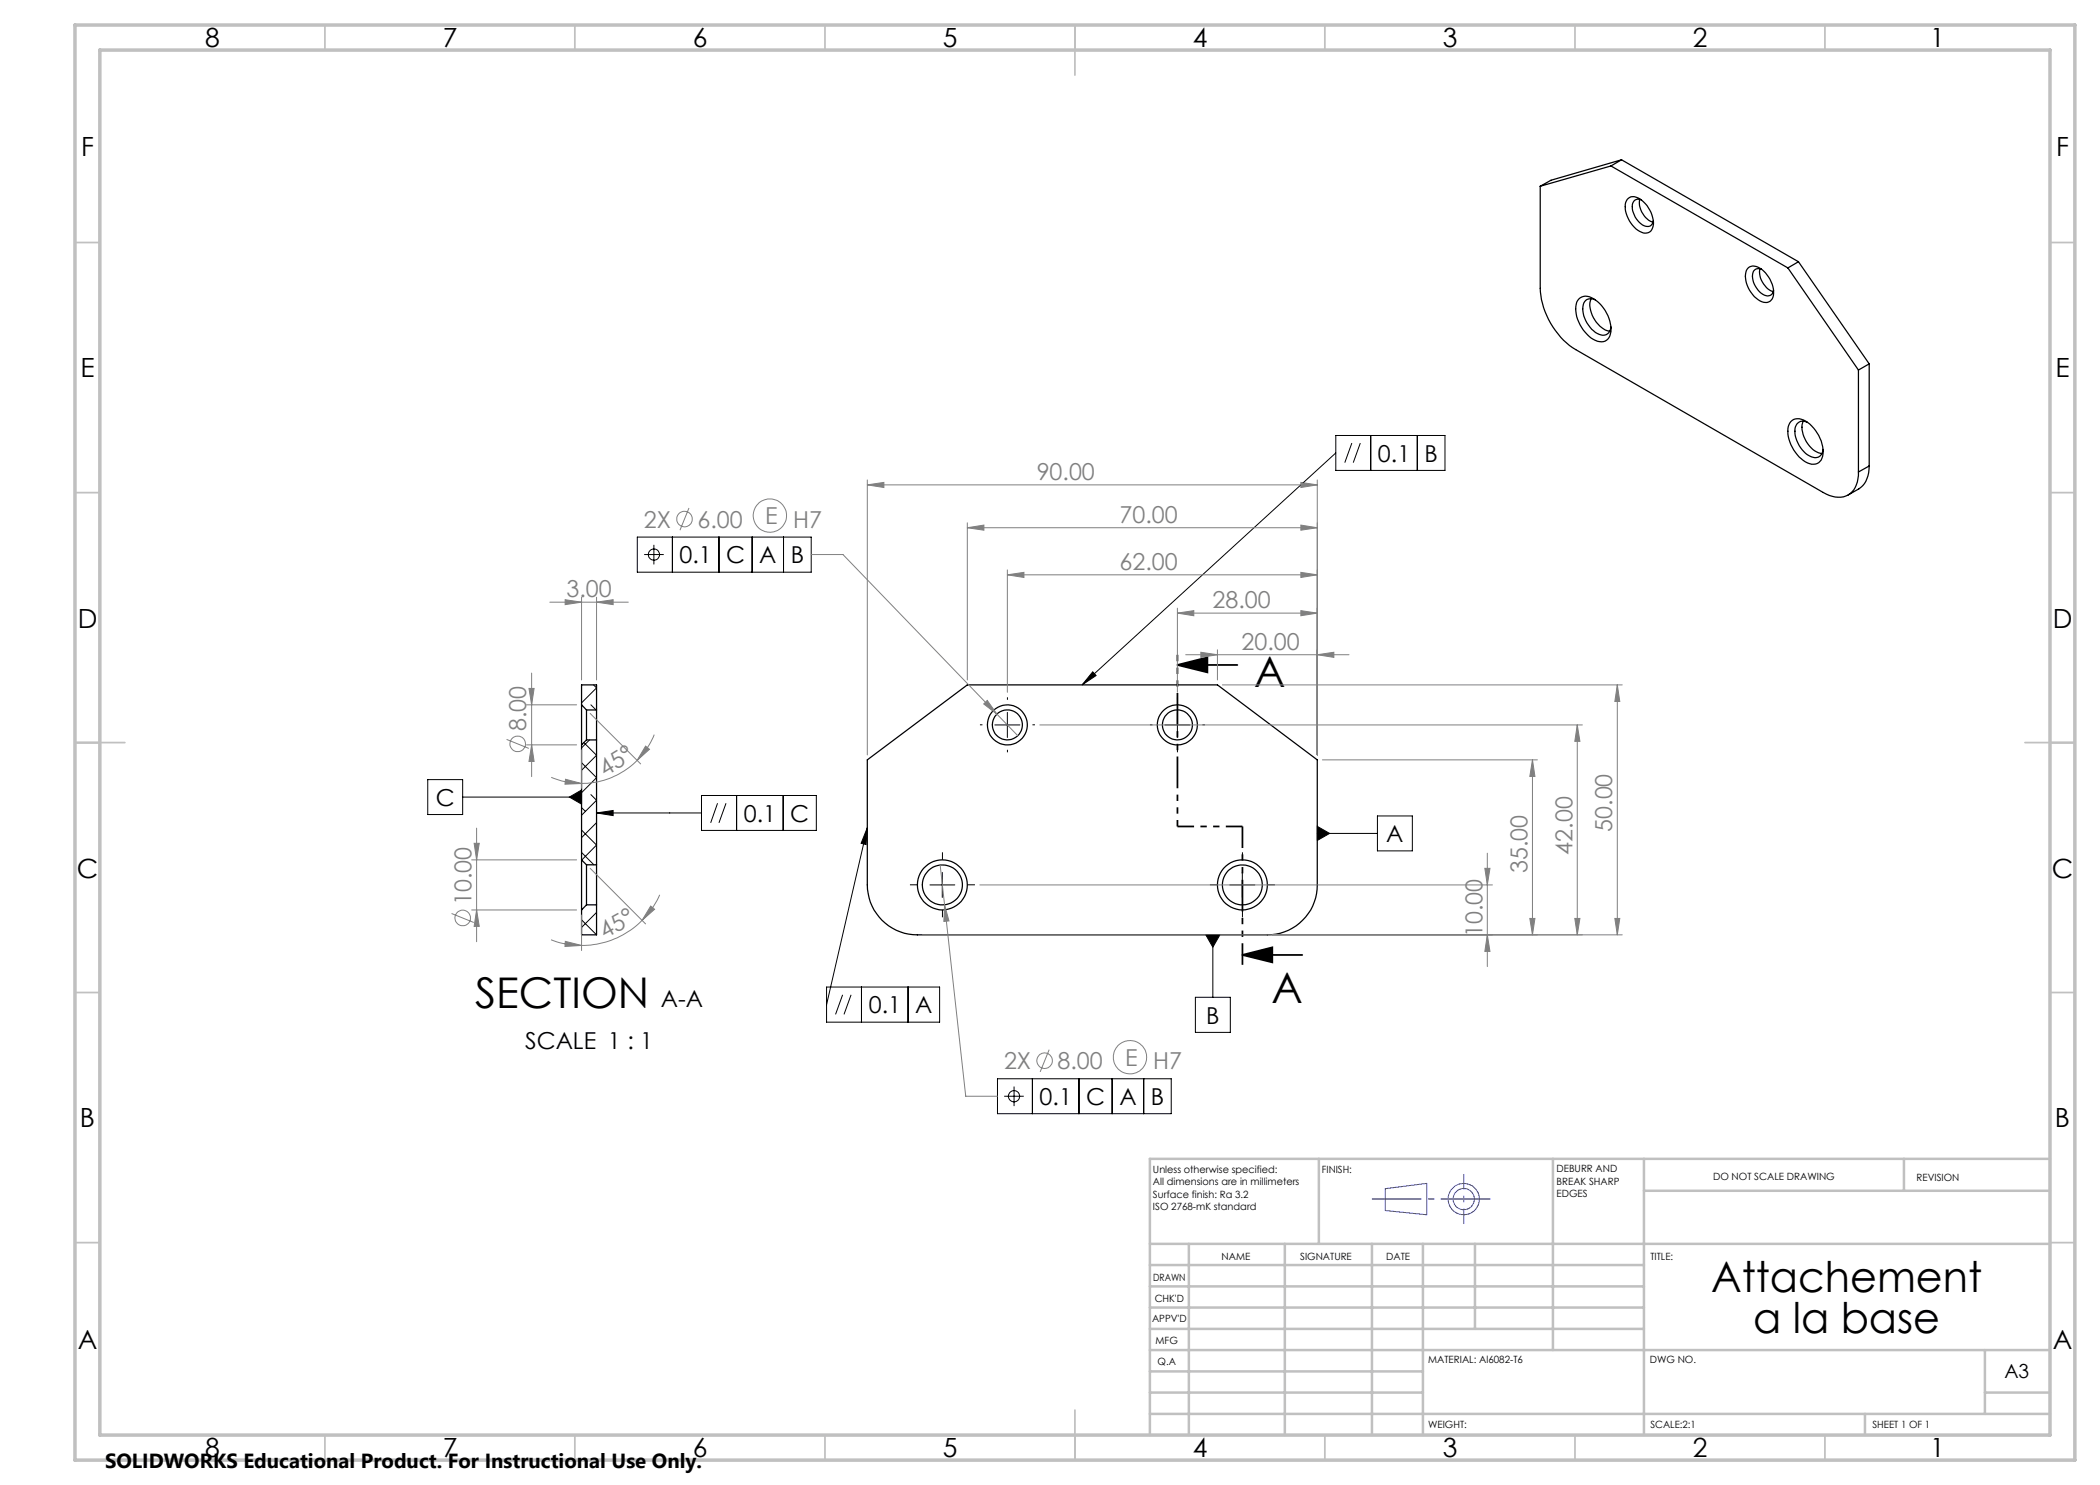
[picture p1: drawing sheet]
<svg xmlns="http://www.w3.org/2000/svg" width="420mm" height="297mm" viewBox="0 0 420 297" stroke-linecap="round" stroke-linejoin="round" font-family="sans-serif">
<g fill="none" stroke="#000" stroke-width=".25">
<path d="M308 37.2v20.5a15.6 15.6 0 0 0 7.1 12.2l49.5 28.6a4.6 4.6 0 0 0 5.8-.1l.7-.9 .4-1.1 .2-2M322.2 33.2l-14.2 4M322.2 33.2l35.4 20.4M324.3 32l-2.1 1.2M324.3 32l35.4 20.3M324.3 32l-14.1 4.1-2.2 1.1M325.4 39.9a1.79 1.79 0 0 1 2.5-.1 5.7 5.7 0 0 1 2.6 5.8 1.6 1.6 0 0 1-2.6 .7 6 6 0 0 1-2.8-5.8zM327.9 39.9a4.3 4.3 0 0 0 2.7 4.5M328.2 40a1.23 1.23 0 0 0-1.3 .1 1.23 1.23 0 0 0-.4 1.2 4.2 4.2 0 0 0 2.9 4 1.12 1.12 0 0 0 1.3-1.1M315.8 59.8a2.21 2.21 0 0 1 2.9-.1 7.1 7.1 0 0 1 3.3 7.5 2.08 2.08 0 0 1-3.3 .7 7.2 7.2 0 0 1-3.4-7.5zM318.2 59.8a5.4 5.4 0 0 0 1.8 5.4l1.1 .8 .8 .2M319.1 60a1.66 1.66 0 0 0-1.9 0 1.66 1.66 0 0 0-.7 1.8 5.9 5.9 0 0 0 3.7 5.2 1.58 1.58 0 0 0 2-1.6"/>
<path d="M349.7 53.5a2.32 2.32 0 0 1 3 .7 5.4 5.4 0 0 1 1.7 5.6 1.79 1.79 0 0 1-2.8 .1 5.6 5.6 0 0 1-2.3-5.8zM352 53.8a4.3 4.3 0 0 0 2.6 4.5M352.3 53.8a1.26 1.26 0 0 0-1.4 .2 1.26 1.26 0 0 0-.4 1.2 4.4 4.4 0 0 0 3 4h.3a1.17 1.17 0 0 0 .9-1.2M357.6 53.6l14.1 20.4M359.7 52.3l-2.1 1.3M359.7 52.3l14.1 20.5M371.7 74v20.4M373.8 72.8l-2.1 1.2M373.8 72.8v20.4M358.2 84.3a2.44 2.44 0 0 1 3.3 .2 7.5 7.5 0 0 1 3 6.8 1.98 1.98 0 0 1-3 1.3 7.5 7.5 0 0 1-3.9-7.3zM360.6 84.2a5.2 5.2 0 0 0 1.6 5.3l.7 .7 1.5 .5M361.5 84.5a1.67 1.67 0 0 0-1.9 0 1.67 1.67 0 0 0-.6 1.8 5.8 5.8 0 0 0 3.7 5.2 1.52 1.52 0 0 0 1.9-1.6"/>
<path d="M373.8 93.2a5.3 5.3 0 0 1-2 4.6l-2.2 1.2M373.8 93.2l-2.1 1.2M116.3 141v8M116.3 141v-4h3v5M116.3 141l1 1M116.3 149v23M117.3 142v6M117.3 142h2M117.3 148h2M117.3 148l-1 1M119.3 142v6M119.3 148v25"/>
<path d="M173.5 152l20-15h50l20 15v25a10 10 0 0 1-10 10h-70a10 10 0 0 1-10-10zM116.3 172v10M116.3 172l1 1M117.3 173v8M117.3 173h2M119.3 173v8M117.3 181h2M117.3 181l-1 1M119.3 181v6h-3v-5"/>
<circle cx="201.5" cy="145" r="3"/>
<circle cx="201.5" cy="145" r="4"/>
<circle cx="235.5" cy="145" r="4"/>
<circle cx="235.5" cy="145" r="3"/>
<circle cx="188.5" cy="177" r="5"/>
<circle cx="188.5" cy="177" r="4"/>
<circle cx="248.5" cy="177" r="4"/>
<circle cx="248.5" cy="177" r="5"/>
</g>
<g fill="none" stroke="#000" stroke-width=".2">
<path d="M267.2 87.1h21.8v7h-21.8zM267.2 90.6l-50.8 46.4M270.4 88.6l-1.4 3.9M272.1 88.6l-1.4 3.9M274.1 87.1v7M283.5 87.1v7M127.5 107.4h34.7v7h-34.7zM128.8 110.9h4M130.8 109v3.9M134.5 107.4v7M143.8 107.4v7M150.4 107.4v7"/>
<path d="M156.7 107.4v7M118.7 137l.6 .6-3 3M218.5 134.4l.7 .7-2.8 1.9zM85.5 155.9h7v7h-7zM92.5 159.4h23.8M113.9 159.4l2.4-1.4v2.8zM116.3 152.5l3 3-3 3M116.8 148.5l2.5 2.6-3 3M117.9 148l-1.6 1.6M118.2 141l1 1M118.2 158.9l1.1 1.2-3 3M140.3 159.1h23v7h-23z"/>
<path d="M147.3 159.1v7M156.6 159.1v7M199 145h5M201.5 142.5v5M233 145h5M235.5 142.5v5M116.3 166l3 3-3 3M116.3 170.5l2.5 2.5M116.3 161.5l.8 .8M119.3 162.6h21M119.3 162.6l3.3-.5v1zM119.3 164.5l-3 3"/>
<path d="M143.5 160.7l-1.4 3.9M145.2 160.7l-1.4 3.9M173.5 165.6l-8.2 35.3M173.5 165.6l-.3 3.3-1-.2zM186 177h5M188.5 174.5v5M246 177h5M248.5 174.5v5M263.5 166.7h12M263.5 165.3l2.4 1.4-2.4 1.4zM275.5 163.2h7v7h-7zM116.3 184l3 3"/>
<path d="M119.3 182.5l-3 3M165.3 197.4h22.6v7h-22.6zM168.5 199l-1.4 3.9M170.2 199l-1.4 3.9M172.3 197.4v7M181.6 197.4v7M239.1 199.5h7v7h-7zM241.2 187h2.8l-1.4 2.4zM242.6 187v12.5M199.5 215.8h34.7v6.9h-34.7zM200.8 219.2h4M202.8 217.3v3.9"/>
<path d="M206.5 215.8v6.9M215.8 215.8v6.9M222.4 215.8v6.9M228.7 215.8v6.9"/>
<circle cx="130.8" cy="110.9" r="1.12"/>
<circle cx="202.8" cy="219.2" r="1.12"/>
</g>
<g fill="none" stroke="#808080" stroke-width=".2">
<path d="M173.5 97l3.3-.5v1zM173.5 96v55M173.5 97h90M260.2 96.5l3.3 .5-3.3 .5zM263.5 96v55M113 119.9l3.3 .5-3.3 .5zM116.3 119.4v16.6M119.3 119.4v16.6M137.8 101.6l-1.8 4.4M162.2 110.9h6.4l30.8 31.9M193.5 105.5l3.3-.5v1zM193.5 104.6v31.4"/>
<path d="M193.5 105.5h70M201.5 115l3.3-.5v1zM201.5 114v24.5M201.5 115h62M260.2 105l3.3 .5-3.3 .5zM260.2 114.5l3.3 .5-3.3 .5zM105.8 137.7h1l-.5 3.3zM106.3 134.6v20.7M110 120.4h15.7M119.3 120.4l3.3-.5v1zM235.5 122.6l3.3-.5v1.1zM235.5 121.6v16.9"/>
<path d="M235.5 122.6h28M237.1 130.9h32.7M240.2 130.5l3.3 .4-3.3 .6zM243.5 130v6M244.5 137h79.9M260.2 122.1l3.3 .5-3.3 .6zM263.5 130.9l3.3-.4v1zM323.5 137v50M323.5 137l.5 3.3h-1zM101.3 147.9l4.5 1.8M105.3 141h10M105.3 149h10"/>
<path d="M106.3 149l.5 3.3h-1zM110.2 155.5a16.2 16.2 0 0 0 6.1 1.2M113.1 155.9l3.2 .8-3.3 .1zM116.3 150v7.7M118 142.7l10.1 10.1M127.4 152.1a15.6 15.6 0 0 1-11.1 4.6M129.1 149.2l.8 .7-2.5 2.2zM130.8 146.9a16 16 0 0 1-3.4 5.2M196.7 140.8l.7-.7 2 2.7zM199.4 142.8l4.2 4.3M208 145h108.5M264.5 152h43"/>
<path d="M306.5 152l.5 3.3h-1zM306.5 152v35M315.5 145l.5 3.3h-1zM315.5 145v42M94.3 172h21M94.8 168.7h1l-.5 3.3zM95.3 165.6v22.7M118 173.7l11.1 11.1M131.9 179a16.6 16.6 0 0 1-3.5 5.1M188 173l5.1 46.2h6.4M196 177h102.5M297 173.7h1l-.5 3.3z"/>
<path d="M297.5 170.6v22.7M90.3 182.7l4.5 1.8M94.3 182h21M95.3 182l.5 3.3h-1zM110.2 188a16.9 16.9 0 0 0 6.1 1.1M113.1 188.3l3.2 .8-3.3 .2zM116.3 183v7.1M128.4 184.1a17.1 17.1 0 0 1-12.1 5M130.1 181.2l.8 .7-2.5 2.2zM184.5 187h139.9M188.9 181l.9 3.2-1 .1zM297.5 187l.5 3.3h-1z"/>
<path d="M306 183.7h1l-.5 3.3zM315 183.7h1l-.5 3.3zM323 183.7h1l-.5 3.3zM209.8 209.9l-1.8 4.5"/>
<circle cx="136.9" cy="103.8" r="1.55"/>
<circle cx="154" cy="103.1" r="3.3"/>
<circle cx="103.5" cy="148.8" r="1.55"/>
<circle cx="92.5" cy="183.6" r="1.56"/>
<circle cx="208.9" cy="212.2" r="1.55"/>
<circle cx="226" cy="211.5" r="3.3"/>
</g>
<path d="M235.5 133l6-1.5v3zM235.5 133h12M248.5 191l6-1.5v3zM248.5 191h12" fill="none" stroke="#000" stroke-width=".35"/>
<g fill="none" stroke="#00f" stroke-width=".2">
<path d="M277.1 237.7l8.3-1v6.3l-8.3-.9z"/>
<circle cx="292.8" cy="239.8" r="3.1"/>
<circle cx="292.8" cy="239.8" r="2.12"/>
</g>
<g fill="none" stroke="#000" stroke-width=".2" stroke-dasharray="15.2 1.3 1.3 1.3" stroke-linecap="butt">
<path d="M201.5 140v-.5M235.5 140v-.5M196.5 145h-.5M201.5 150v.5M206.5 145h.5M230.5 145h-.5M235.5 150v.5M240.5 145h.5M183.5 177h-1.5M188.5 172v-1.5M193.5 177h1.5M243.5 177h-1.5"/>
<path d="M248.5 172v-1.5M253.5 177h1.5M188.5 182v1.5M248.5 182v1.5"/>
</g>
<path d="M235.5 131v34.3" fill="none" stroke="#000" stroke-width=".35" stroke-dasharray="6.3 1.3 1.3 1.3 1.3 1.3" stroke-dashoffset="5.1" stroke-linecap="butt"/>
<path d="M235.5 165.3h13" fill="none" stroke="#000" stroke-width=".35" stroke-dasharray="6.3 1.3 1.3 1.3 1.3 1.3" stroke-dashoffset="3" stroke-linecap="butt"/>
<path d="M248.5 165.3v27.7" fill="none" stroke="#000" stroke-width=".35" stroke-dasharray="6.3 1.3 1.3 1.3 1.3 1.3" stroke-dashoffset="2" stroke-linecap="butt"/>
<path d="M292.8 234.8v10" fill="none" stroke="#00f" stroke-width=".2" stroke-dasharray="15.2 1.3 1.3 1.3" stroke-dashoffset="12.1" stroke-linecap="butt"/>
<path d="M298.1 239.8h-23.7" fill="none" stroke="#00f" stroke-width=".2" stroke-dasharray="15.2 1.3 1.3 1.3" stroke-dashoffset="5.3" stroke-linecap="butt"/>
<g fill="none" stroke="#c0c0c0" stroke-width=".35">
<path d="M65 5v5M115 5v5M165 5v5M215 5v10M265 5v5M315 5v5M365 5v5M15 48.5h5M410 48.5h5M15 98.5h5M410 98.5h5M15 148.5h10"/>
<path d="M405 148.5h10M15 198.5h5M410 198.5h5M15 248.5h5M410 248.5h5M65 287v5M115 287v5M165 287v5M215 282v10M265 287v5M315 287v5M365 287v5"/>
</g>
<g fill="none" stroke="#c0c0c0" stroke-width=".5">
<path d="M263.8 231.8v17M310.6 231.8v38.2M328.8 231.8v55.2M328.8 238.2h81.2M380.8 231.8v6.4M410 231.8h-180v55.2M230 248.8h180M230 257.3h98.8M230 253h98.8M237.8 248.8v38.2M257 248.8v38.2M274.4 248.8v38.2"/>
<path d="M284.6 248.8v38.2M295 248.8v17M230 265.8h98.8M230 261.5h98.8M230 278.5h54.6M230 274.3h54.6M230 270h180M397 278.5h13M397 270v12.8M230 282.8h180M373 282.8v4.2"/>
</g>
<path d="M15 5h400v287h-400zM20 10h390v277h-390z" fill="none" stroke="#c0c0c0" stroke-width=".7"/>
<g fill="#000">
<path d="M218.5 134.4l.7 .7-2.8 1.9zM173.5 165.6l-.3 3.3-1-.2zM263.5 165.3l2.4 1.4-2.4 1.4zM241.2 187l1.4 2.4 1.4-2.4zM119.3 162.6l3.3-.5v1zM113.9 159.4l2.4 1.4v-2.8z"/>
<path d="M235.5 133l6-1.5v3zM248.5 191l6-1.5v3z"/>
</g>
<g fill="#808080">
<path d="M197.4 140.1l-.7 .7 2.7 2zM188.9 181l-.1 3.3 1-.1zM113 119.9l3.3 .5-3.3 .5zM119.3 120.4l3.3-.5v1z"/>
<path d="M173.5 97l3.3-.5v1zM260.2 96.5l3.3 .5-3.3 .5z"/>
<path d="M263.5 130.9l3.3-.4v1zM240.2 130.5l3.3 .4-3.3 .6zM260.2 105l3.3 .5-3.3 .5zM193.5 105.5l3.3-.5v1zM260.2 122.1l3.3 .5-3.3 .6zM235.5 122.6l3.3-.5v1.1zM260.2 114.5l3.3 .5-3.3 .5zM201.5 115l3.3-.5v1z"/>
<path d="M113.1 188.3l3.2 .8-3.3 .2zM130.1 181.2l.8 .7-2.5 2.2z"/>
<path d="M113.1 155.9l3.2 .8-3.3 .1zM129.1 149.2l.8 .7-2.5 2.2z"/>
<path d="M297.5 187l.5 3.3h-1zM297 173.7h1l-.5 3.3zM315 183.7h1l-.5 3.3zM315.5 145l.5 3.3h-1z"/>
<path d="M323 183.7h1l-.5 3.3zM323.5 137l.5 3.3h-1z"/>
<path d="M306.5 152l.5 3.3h-1zM306 183.7h1l-.5 3.3zM105.8 137.7h1l-.5 3.3zM106.3 149l.5 3.3h-1zM94.8 168.7h1l-.5 3.3zM95.3 182l.5 3.3h-1z"/>
</g>
<g font-size="8.5">
<text x="250.8" y="137.5">A</text>
<text x="95" y="201.5">SECTION</text>
<text x="254.3" y="200.6">A</text>
<text x="342.2" y="258.4">Attachement</text>
<text x="350.6" y="266.5">a la base</text>
</g>
<g font-size="5.3">
<text x="41" y="9.5">8</text>
<text x="88.5" y="9.5">7</text>
<text x="138.5" y="9.5">6</text>
<text x="188.5" y="9.5">5</text>
<text x="238.5" y="9.5">4</text>
<text x="288.5" y="9.5">3</text>
<text x="338.5" y="9.5">2</text>
<text x="386" y="9.5">1</text>
<text x="16.2" y="31.2">F</text>
<text x="411.2" y="31.2">F</text>
<text x="16.1" y="75.5">E</text>
<text x="411.1" y="75.5">E</text>
<text x="15.5" y="125.5">D</text>
<text x="410.5" y="125.5">D</text>
<text x="15.4" y="175.5">C</text>
<text x="410.4" y="175.5">C</text>
<text x="16" y="225.5">B</text>
<text x="411" y="225.5">B</text>
<text x="15.5" y="269.7">A</text>
<text x="410.5" y="269.7">A</text>
<text x="41" y="291.5">8</text>
<text x="88.5" y="291.5">7</text>
<text x="138.5" y="291.5">6</text>
<text x="188.5" y="291.5">5</text>
<text x="238.5" y="291.5">4</text>
<text x="288.5" y="291.5">3</text>
<text x="338.5" y="291.5">2</text>
<text x="386" y="291.5">1</text>
</g>
<g font-size="4.7" fill="#808080">
<text x="207.3" y="95.9">90.00</text>
<text x="128.8" y="105.5">2X</text>
<text x="139.5" y="105.5">6.00</text>
<text x="153" y="104.9">E H7</text>
<text x="223.9" y="104.5">70.00</text>
<text x="223.9" y="113.9">62.00</text>
<text x="113.3" y="119.4">3.00</text>
<text x="242.5" y="121.6">28.00</text>
<text x="248.3" y="129.9">20.00</text>
<text x="105.3" y="146.2" transform="rotate(-90 105.3 146.2)">8.00</text>
<text x="121" y="155.3" transform="rotate(-32 121 155.3)">45°</text>
<text x="322.5" y="166.4" transform="rotate(-90 322.5 166.4)">50.00</text>
<text x="314.5" y="170.9" transform="rotate(-90 314.5 170.9)">42.00</text>
<text x="305.5" y="174.7" transform="rotate(-90 305.5 174.7)">35.00</text>
<text x="94.3" y="181" transform="rotate(-90 94.3 181)">10.00</text>
<text x="121" y="187.8" transform="rotate(-29 121 187.8)">45°</text>
<text x="296.5" y="187.4" transform="rotate(-90 296.5 187.4)">10.00</text>
<text x="200.8" y="213.8">2X</text>
<text x="211.5" y="213.8">8.00</text>
<text x="225" y="213.2">E H7</text>
</g>
<g font-size="4.7">
<text x="275.6" y="92.3">0.1</text>
<text x="284.9" y="92.3">B</text>
<text x="135.9" y="112.7">0.1</text>
<text x="145.2" y="112.7">C</text>
<text x="151.9" y="112.7">A</text>
<text x="158.1" y="112.7">B</text>
<text x="87.2" y="161.2">C</text>
<text x="148.8" y="164.3">0.1</text>
<text x="158.1" y="164.3">C</text>
<text x="277.3" y="168.4">A</text>
<text x="132.2" y="201.5">A-A</text>
<text x="173.8" y="202.7">0.1</text>
<text x="183.1" y="202.7">A</text>
<text x="105" y="209.7">SCALE 1 : 1</text>
<text x="241.3" y="204.7">B</text>
<text x="207.9" y="221">0.1</text>
<text x="217.2" y="221">C</text>
<text x="223.9" y="221">A</text>
<text x="230.2" y="221">B</text>
</g>
<text font-size="4.1" x="21" y="293.7">SOLIDWORKS Educational Product. For Instructional Use Only.</text>
<text font-size="3.9" x="400.9" y="275.5">A3</text>
<g font-size="2">
<text x="230.6" y="234.6">Unless otherwise specified:</text>
<text x="230.6" y="237.1">All dimensions are in millimeters</text>
<text x="230.6" y="239.6">Surface finish: Ra 3.2</text>
<text x="264.4" y="234.6">FINISH:</text>
<text x="311.3" y="234.5">DEBURR AND</text>
<text x="311.3" y="237">BREAK SHARP</text>
<text x="311.3" y="239.5">EDGES</text>
<text x="342.6" y="236">DO NOT SCALE DRAWING</text>
<text x="383.3" y="236.2">REVISION</text>
<text x="230.6" y="242.1">ISO 2768-mK standard</text>
<text x="244.3" y="252">NAME</text>
<text x="260" y="251.9">SIGNATURE</text>
<text x="277.2" y="251.9">DATE</text>
<text x="330.1" y="251.9">TITLE:</text>
<text x="230.6" y="256.1">DRAWN</text>
<text x="230.9" y="260.3">CHK'D</text>
<text x="230.4" y="264.4">APPV'D</text>
<text x="231.1" y="268.8">MFG</text>
<text x="231.5" y="273">Q.A</text>
<text x="285.6" y="272.5">MATERIAL: Al6082-T6</text>
<text x="330" y="272.5">DWG NO.</text>
<text x="285.6" y="285.5">WEIGHT:</text>
<text x="330.1" y="285.6">SCALE:2:1</text>
<text x="374.5" y="285.6">SHEET 1 OF 1</text>
</g>
</svg>
